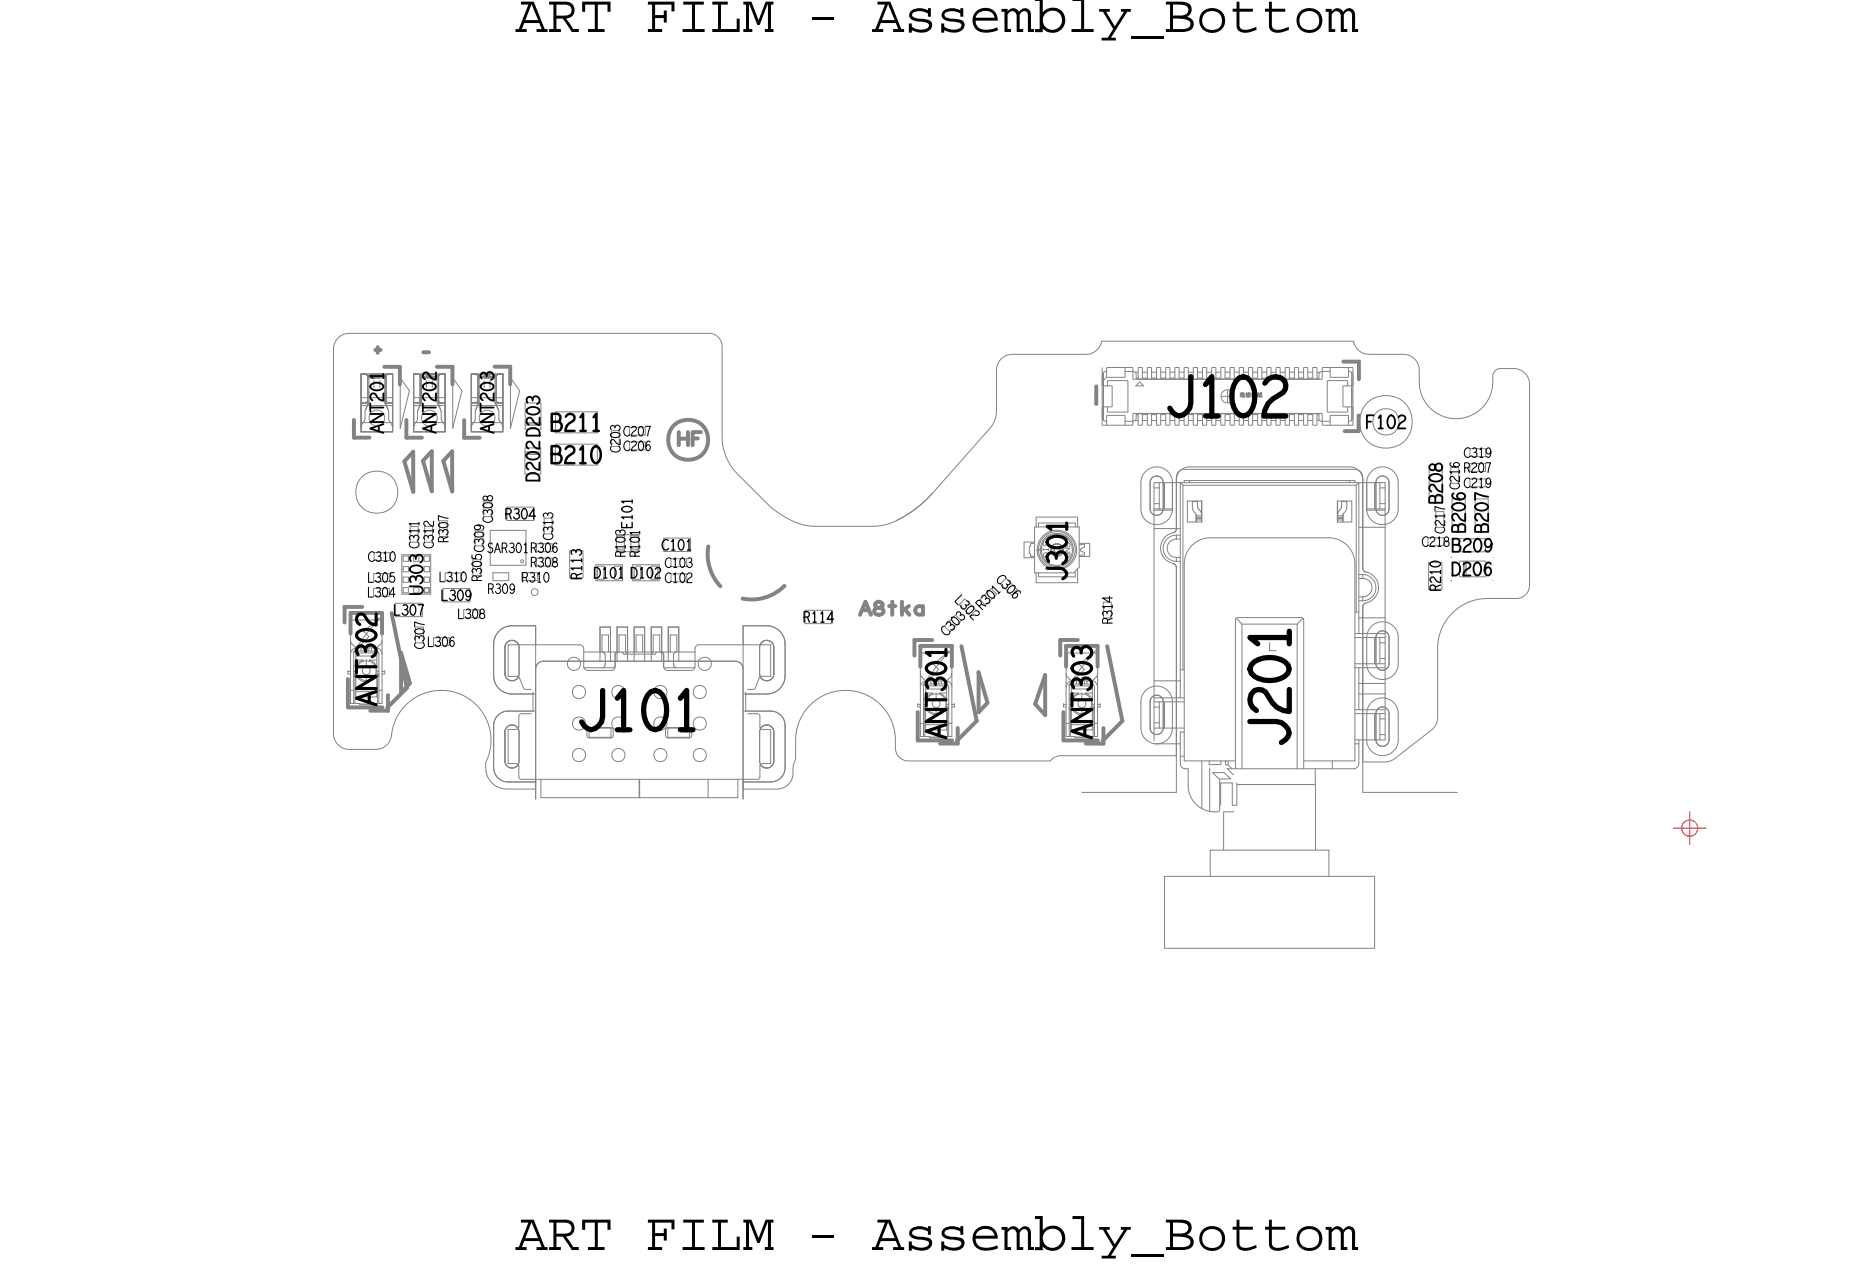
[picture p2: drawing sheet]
<svg xmlns="http://www.w3.org/2000/svg" width="71mm" height="49mm" viewBox="0 0 71 49" stroke-linecap="round" stroke-linejoin="round" font-family="sans-serif">
<!-- layer: Board Outline -->
<g fill="none" stroke="#838383" stroke-width=".04">
<path d="M12.9 12.9l.4-.2h13.9l.2 .2 .1 .3v3.7l.1 .5 .4 .5 1.4 1.4 .9 .6 .6 .1h2.5a3.3 3.3 0 0 0 2.1-1.2l2.3-2.6 .1-.5 .1-1.7 .1-.3 .3-.2h3l.4-.2 .1-.3h9.7l.1 .3 .3 .2h1.5l.3 .1 .2 .3 .1 .7a1.41 1.41 0 0 0 1.5 1.3 1.41 1.41 0 0 0 1.3-1.6l.2-.2h.7l.3 .1 .1 .3v7.8v.3l-.3 .2h-1.2a1.9 1.9 0 0 0-1.9 1.9v2.6l-.1 .4-1.7 1.3h-1.1v-5.9l.5-.3 .1-.4-.1-.4-.5-.3v-3.7l-.3-.1h-6.6l-.1 .1-.1 .2v2l-.5 .3-.1 .4 .1 .3 .5 .4v7.2h-4.4l-.4 .2h-5.4l-.3-.1-.2-.3a1.95 1.95 0 0 0-2.3-2.3 1.9 1.9 0 0 0-1.5 1.9v.7l-.1 .7-.2 .3-.3 .2h-1.4v-4.6l-.1-.3h-7.6l-.2 .3v4.6h-1.1a.8 .8 0 0 1-.8-.8v-.4a1.92 1.92 0 0 0-1.4-2.6 1.92 1.92 0 0 0-2.3 1.9l-.4 .3h-1.2l-.3-.1-.2-.4v-14.7zM35.5 18.8l-.6 .6-.8 .4M43.9 18.2l.2-.1 .2 .2v1.1l-.2 .2h-.2l-.1-.2v-1zM52.5 18.2l.2-.1 .2 .2v1.1l-.2 .2h-.2l-.1-.2zM19.3 24.5l.3-.1 .2 .2v1.1l-.3 .2h-.2l-.1-.2v-1.1zM19.3 27.7l.3-.1 .2 .2v1.2l-.3 .3-.2-.1-.1-.2v-1.1zM20.2 22.5l.2-.1 .1 .1v.1l-.1 .1-.2-.1zM29 24.5l.3-.1 .2 .2v1.1l-.3 .2h-.2l-.1-.2v-1.1zM29 27.7l.3-.1 .2 .2v1.2l-.3 .3-.2-.1-.1-.2v-1.1zM43.9 26.6l.2-.1 .2 .2v1.1l-.2 .2-.2-.1-.1-.1zM52.5 24.1l.2-.1 .2 .2v1.1l-.2 .2h-.2l-.1-.2zM52.5 27l.2-.1 .2 .2v1.1l-.2 .2h-.2l-.1-.2z"/>
<circle cx="14.3" cy="18.8" r=".81"/>
</g>
<g fill="none" stroke="#838383" stroke-width=".15">
<path d="M13.5 16.7h.6zM13.5 16v.7zM14.6 14h.6zM15.2 14v.6zM15.4 17.6l.3 1.1zM15.5 16.7h.6zM15.5 16v.7zM15.7 17.2l-.3 .4zM15.7 17.2v1.5zM16.1 17.6l.3 1.1zM16.4 17.2l-.3 .4zM16.4 17.2v1.5z"/>
<path d="M16.6 14h.6zM16.9 17.6l.3 1.1zM17.2 17.2l-.3 .4zM17.2 17.2v1.5zM17.2 14v.6zM17.7 16.7h.6zM17.7 16v.7zM18.8 14h.6zM19.4 14v.6zM41.7 14.7v.7zM51.2 13.8h.6zM51.2 16.4h.5z"/>
<path d="M51.7 15.8v.6zM51.8 13.8v.6zM13.1 23.1h.7zM13.1 23.1v.6zM14.1 27.1h.7zM14.8 26.5v.6zM15.3 24.9v1.5zM15.3 24.9l.3 1.1zM15.6 26l-.3 .4zM27 20.8v.8l.4 .7M29.9 22.3l-.8 .5h-.8M34.8 24.4h.7z"/>
<path d="M34.8 24.4v.6zM35.8 28.3h.7zM36.5 27.7v.6zM37.3 25.6v1.5zM37.3 25.6l.3 1.2zM37.6 26.8l-.3 .3zM39.4 26.8l.4 .4zM39.8 25.7v1.5zM39.8 25.7l-.4 1.1zM40.4 24.4h.6zM40.4 24.4v.6zM41.4 28.3h.6z"/>
<path d="M42 27.7v.6z"/>
<circle cx="26.2" cy="16.8" r=".77"/>
</g>
<!-- layer: Components -->
<g fill="none" stroke="#838383" stroke-width=".04">
<path d="M13.8 15.2h1.2zM13.8 16.5h1.2zM13.8 16.1h1.2zM13.8 14.3v.9zM13.8 15.4h.1zM13.8 15.3h.1zM13.8 15.4v.9zM13.8 16.3v.2zM13.8 14.3v2zM13.8 14.3v1zM13.8 15.5v.6zM13.8 14.3h1.2z"/>
<path d="M13.8 15.5h1.2zM13.8 14.3h.1zM13.8 16.3h.1M13.8 16.2h.1M13.8 16.2v.1zM13.9 16l-.1 .2zM13.9 15.7v.3zM13.9 15.3l.1-.1-.1 .2M13.9 16h.1M13.9 14.3l.1 .1M13.9 14.3h.2zM13.9 14.3h.2"/>
<path d="M13.9 15.4h.1zM13.9 15.6v.1M13.9 15.6h.1M14 15.3h.1M14 15.5l-.1 .1zM14 15.4h.1M14 15.4l-.1 .2zM14 15.1h.1M14 14.4v.9zM14 14.4v.8zM14 15.4v.1zM14 15.3v.1z"/>
<path d="M14.1 14.9l-.1 .1M14.1 15.3l-.1 .1M14.1 14.9h.1M14.1 15.3h.1M14.1 14.4h.2zM14.1 14.3h.1M14.1 14.4h.1M14.1 14.4v.9zM14.1 14.3h.1zM14.1 15.7l.3-.1 .2 .1 .1 .2-.1 .2-.2 .1-.3-.1v-.2zM14.6 14.3h.2zM14.7 14.4v.9z"/>
<path d="M14.7 15.4h.1zM14.7 14.4v.8zM14.7 14.3h.1l-.1 .1M14.8 15.6h.1M14.8 15.6v.1M14.8 15.3h-.1l.1 .1M14.8 15.7v.3zM14.8 14.3h.2zM14.8 15.4h.2zM14.8 15.3h.2zM14.8 16h.1M14.8 16l.1 .2z"/>
<path d="M14.9 16.2v.1M14.9 16.2h.1M14.9 16.2l.1 .1M15 16.2h.1M15 16.3h.1M15 14.3v.9zM15 14.3v1zM15 14.3v2zM15 16.3v.2zM15 15.4v.9zM15 15.5v.6zM15.2 14.4v1.9z"/>
<path d="M15.2 14.4l.4 .5zM15.6 14.9l-.4 1.4zM15.8 15.2h1.2zM15.8 16.5h1.2zM15.8 16.1h1.2zM15.8 14.3h1.2zM15.8 14.3v.9zM15.8 15.4h.1zM15.8 15.3h.1zM15.8 15.4v.9zM15.8 16.3v.2zM15.8 14.3v2z"/>
<path d="M15.8 14.3v1zM15.8 15.5h1.2zM15.8 15.5v.6zM15.8 14.3h.1zM15.8 16.3h.1M15.8 16.2h.1M15.8 16.2v.1M15.9 16l-.1 .2zM15.9 15.7v.3zM15.9 15.3l.1-.1-.1 .2M15.9 16h.1M15.9 14.3h.2z"/>
<path d="M15.9 15.4h.1zM15.9 15.6v.1M15.9 15.6h.1M16 15.3h.1M16 15.5l-.1 .1zM16 15.4h.1M16 15.4l-.1 .2zM16 15.1h.1M16 14.4v.9zM16 14.4v.8zM16 15.4v.1zM16 15.3v.1z"/>
<path d="M16.1 14.9l-.1 .1M16.1 15.3l-.1 .1M16.1 14.9h.1M16.1 14.4h.2zM16.1 15.3h.1M16.1 14.3h.1M16.1 14.4h.1M16.1 14.4v.9zM16.1 14.3h.1zM16.1 15.7l.3-.1 .2 .1 .1 .2-.1 .2-.2 .1-.3-.1v-.2zM16.1 14.3h-.2l.1 .1M16.6 14.3h.2z"/>
<path d="M16.7 14.4v.9zM16.7 15.4h.1zM16.7 14.4v.8zM16.7 14.3h.1l-.1 .1M16.8 15.6h.1M16.8 15.6v.1M16.8 15.3h-.1l.1 .1M16.8 15.7v.3zM16.8 14.3h.2zM16.8 15.4h.2zM16.8 15.3h.2zM16.8 16h.1"/>
<path d="M16.8 16l.1 .2zM16.9 16.2v.1M16.9 16.2h.1M16.9 16.2l.1 .1M17 16.2h.1M17 16.3h.1M17 14.3v.9zM17 14.3v1zM17 14.3v2zM17 16.3v.2zM17 15.4v.9zM17 15.5v.6z"/>
<path d="M17.2 14.4v1.9zM17.2 14.4l.4 .5zM17.6 14.9l-.4 1.4zM17.9 15.2h1.2zM17.9 16.5h1.2zM17.9 16.1h1.2zM17.9 14.3h1.3zM17.9 14.3v.9zM17.9 15.4h.2zM17.9 15.3h.2zM17.9 15.4v.9zM17.9 16.3v.2z"/>
<path d="M17.9 14.3v2zM17.9 14.3v1zM17.9 15.5h1.3zM17.9 15.5v.6zM18 14.3h.1zM18 16.3h.1M18 16.3h-.1M18 16.2h.1M18 16.2v.1zM18.1 16l-.1 .2zM18.1 15.7v.3zM18.1 15.3l.1-.1-.1 .2"/>
<path d="M18.1 16h.1M18.1 14.3l.1 .1M18.1 14.3h.2zM18.1 14.3h.2M18.1 15.4h.1zM18.1 15.6v.1M18.1 15.6h.1M18.2 15.3h.1M18.2 15.5l-.1 .1zM18.2 15.4h.1M18.2 15.4l-.1 .2zM18.2 15.1h.1"/>
<path d="M18.2 14.4v.9zM18.2 14.4v.8zM18.2 15.4v.1zM18.2 15.3v.1zM18.2 14.9v.1M18.2 15.3v.1M18.2 14.9h.1M18.2 14.4h.3zM18.2 14.3h.1M18.2 14.4h.1M18.3 14.3h.1zM18.3 14.4h.2z"/>
<path d="M18.3 15.7l.2-.1 .3 .1v.2v.2l-.3 .1-.2-.1v-.2zM18.8 14.3h.2zM18.8 14.4v.9zM18.9 15.4h.1zM18.9 14.4v.9zM18.9 14.4v.8zM18.9 14.3h.1l-.1 .1M19 15.6h.1M19 15.6v.1M19 15.3h-.1l.1 .1M19 15.7v.3zM19 14.3h.1z"/>
<path d="M19 15.4h.1zM19 15.3h.1zM19 16h.1M19 16l.1 .2zM19.1 16.2v.1M19.1 16.2h.1M19.1 16.3h.1M19.1 14.3v.9zM19.1 14.3v1zM19.1 14.3v2zM19.1 16.3v.2zM19.1 15.4v.9z"/>
<path d="M19.1 15.5v.6zM19.3 19.3v.5zM19.3 19.3h1zM19.3 19.8h1zM19.4 14.4v1.9zM19.4 14.4l.4 .5zM19.8 14.9l-.4 1.4zM20 17.2h.6zM20 17.3h.6zM20 18.1h.6zM20 17.1h.6zM20 17.1v1z"/>
<path d="M20 16.4h.6zM20 15.3v1.1zM20 15.3h.6zM20 16.2h.6zM20 16.1h.6zM20.3 19.3v.5zM20.6 17.1v1zM20.6 15.3v1.1zM21.1 17.7h1.6zM21.1 16.9v.8zM21.1 16.9h1.6zM21.2 16.5h1.6z"/>
<path d="M21.2 15.7v.8zM21.2 15.7h1.6zM22.7 16.9v.8zM22.8 15.7v.8zM39.5 19.7h1.5zM39.5 19.7v.4zM39.5 19.9h1.5zM39.5 19.9v.2zM40.9 19.9v.2zM41 19.7v.4zM42 14.3v.4zM42 14.5l.1-.1z"/>
<path d="M42 14.7h.4zM42 15.5h.4zM42 14v2.2zM42 15.5v.4zM42 16.2h.1zM42 15.9l.1 .2M42 14.8v.6zM42 15.4h.1M42 14.8h.1M42 14.2v1.8zM42.1 16.1h.1M42.1 14.2h.1"/>
<path d="M42.1 14.2l-.1 .1M42.1 14v.4zM42.1 14h.7zM42.1 15.8v.4zM42.1 15.8h.7zM42.1 14.4h.7zM42.1 16.2h.7zM42.2 15.7h.8zM42.2 14.5v.2zM42.2 14.5h.8zM42.2 15.5v.2zM42.4 14.7v.8z"/>
<path d="M42.8 14v.4zM42.8 14h.3zM42.8 15.8v.4zM42.8 16.2h.3zM42.8 16.1h.4zM42.8 14.2h.4zM43 14.5v1.2zM43.1 14v.5zM43.1 15.7v.5zM43.1 14.5h7.3zM43.1 15.8h7.3zM43.2 14.1l.1 .1z"/>
<path d="M43.2 14.2h.1zM43.2 16h.1zM43.3 14.7h.3zM43.3 14.4h.1M43.3 16l-.1 .1zM43.3 14.2v.2zM43.3 15.8v.2zM43.3 15.8h.1M43.3 14.4h.2zM43.3 16.2h.2zM43.3 14v.4zM43.3 14h.2z"/>
<path d="M43.3 15.8v.4zM43.3 15.8h.2zM43.4 14.6l.2 .1zM43.4 14.6l-.1 .1zM43.4 18.4l.2-.4 .4-.2 .5 .2 .1 .4M43.4 18.4v1zM43.4 19.4l.2 .4 .4 .2 .5-.2 .2-.4M43.5 14.4h.2zM43.5 14.2h.2zM43.5 14v.4zM43.5 15.8v.4zM43.5 16h.2z"/>
<path d="M43.5 15.8h.2zM43.6 14.7h.1M43.7 14.4h.2zM43.7 16.2h.2zM43.7 14v.4zM43.7 14h.2zM43.7 15.8v.4zM43.7 15.8h.2zM43.8 18.4v1zM43.8 19.4l.1 .2h.1h.2l.1-.2M43.8 18.4l.1-.2 .1-.1 .2 .1 .1 .2M43.9 14.4h.1z"/>
<path d="M43.9 14.2h.1zM43.9 14v.4zM43.9 15.8v.4zM43.9 16h.1zM43.9 15.8h.1zM43.9 18.6h.2zM43.9 19.4h.7zM43.9 19.2h.2zM43.9 18.4v8.2zM43.9 18.4h8.9zM44 19.4h.6zM44 14v.4z"/>
<path d="M44 14h.2zM44.1 18.4v1zM44.2 14.2h.2zM44.2 14v.4zM44.3 18.4v1zM44.4 14v.4zM44.4 14h.2zM44.6 14.2h.1zM44.6 14v.4zM44.6 18.4v1zM44.7 14v.4zM44.7 14h.2z"/>
<path d="M44.8 18.3v1.9zM44.9 14.2h.2zM44.9 14v.4zM44.9 18.4l.1 .1zM44.9 18.4v8.2zM45 18.5v7zM45 18.5h6.7zM45.1 14v.4zM45.1 14h.2zM45.1 18.3v.1zM45.1 18.3h6.5zM45.2 19.1v.8z"/>
<path d="M45.2 19.9h.6zM45.2 19.1h.6zM45.3 14v.4zM45.3 14.2h.1zM45.3 18.3v.1zM45.3 17.8l-.3 .1-.2 .4M45.3 17.8h6.1zM45.4 19.1v.2zM45.4 19.1h.2zM45.4 19.3l.1 .2M45.4 14v.4zM45.4 14h.2z"/>
<path d="M45.5 19.6h.1M45.5 19.1h.1M45.5 19.6v.3zM45.6 19.8h.2zM45.6 19.7h.2zM45.6 19.1h.1M45.6 19.6h.2zM45.6 19.6v.3zM45.6 14.2h.2zM45.6 14v.4zM45.6 19.1v.2zM45.6 19.3v.1"/>
<path d="M45.6 19.4h.1M45.7 19.4l.1 .2M45.8 19.4h.1M45.8 19.1v.8zM45.8 19.5h.1M45.8 14v.4zM45.8 14h.2zM46 14.2h.1zM46 14v.4zM46.1 14v.4zM46.1 14h.2zM46.3 14.2h.2z"/>
<path d="M46.3 14v.4zM46.5 14v.4zM46.5 14h.2zM46.7 14.2h.1zM46.7 14v.4zM46.8 14h.2zM46.8 14v.4zM47 14.2h.2zM47 14v.4zM47.2 14h.2zM47.2 14v.4zM47.4 14.2h.1z"/>
<path d="M47.4 14v.4zM47.5 14h.2zM47.5 14v.4zM47.7 14.2h.2zM47.7 14v.4zM47.9 14v.4zM47.9 14h.2zM48.1 14v.4zM48.1 14.2h.1zM48.2 14h.2zM48.2 14v.4zM48.4 14.2h.2z"/>
<path d="M48.4 14v.4zM48.6 14h.2zM48.6 14v.4zM48.8 14.2h.1zM48.8 14v.4zM48.9 14h.2zM48.9 14v.4zM49.1 14.2h.2zM49.1 14v.4zM49.3 14h.2zM49.3 14v.4zM49.5 14.4h.1z"/>
<path d="M49.5 14.2h.1zM49.5 14v.4zM49.5 16h.1zM49.5 15.8h.1zM49.6 14.4h.2zM49.6 16.2h.2zM49.6 14h.2zM49.6 14v.4zM49.6 15.8h.2zM49.6 15.8v.4zM49.8 14.4h.2zM49.8 14.2h.2z"/>
<path d="M49.8 14v.4zM49.8 16h.2zM49.8 15.8h.2zM49.8 15.8v.4zM50 14.4h.2zM50 16.2h.2zM50 14h.2zM50 14v.4zM50 15.8h.2zM50 15.8v.4zM50.2 14.4h.1M50.2 14.2h.1z"/>
<path d="M50.2 14v.4zM50.2 15.8h.1M50.2 15.8v.4zM50.2 16h.1zM50.2 14.2v.2zM50.2 15.8v.2zM50.2 16l.1 .1zM50.3 14.2h-.1zM50.3 16.1h.4zM50.3 14.2h.4zM50.4 14v.5zM50.4 15.7v.5z"/>
<path d="M50.4 14h.3zM50.4 16.2h.3zM50.5 15.7h.8zM50.5 14.5h.8zM50.5 14.5v1.2zM50.7 14h.7zM50.7 14v.4zM50.7 15.8h.7zM50.7 15.8v.4zM50.7 14.4h.7zM50.7 16.2h.7zM50.9 19.1v.8z"/>
<path d="M50.9 19.9h.6zM50.9 19.1h.6zM50.9 19.5h.1M50.9 19.4h.1M50.9 19.8h.2zM50.9 19.7h.2zM50.9 19.6h.2zM51 19.4h.1M51 19.4l-.1 .2M51.1 19.1h.2zM51.1 19.3v.1M51.1 19.1v.2z"/>
<path d="M51.1 19.1h.1M51.1 19.6v.3zM51.1 14.7h.4zM51.1 15.5h.4zM51.1 14.7v.8zM51.2 19.6h-.1M51.2 19.5h.1M51.3 19.1v.2zM51.3 19.3l-.1 .2M51.3 14.5v.2zM51.3 15.5v.2zM51.4 16.2h.1z"/>
<path d="M51.4 14.2h.1M51.4 14h.1zM51.4 14v.4zM51.4 16.1h.1M51.4 15.8v.4zM51.4 14.2l.1 .1M51.4 18.3v.1zM51.4 17.8l.4 .1 .1 .4M51.5 14.2v1.8zM51.5 14.8h.1M51.5 19.1v.8zM51.5 14.8v.6z"/>
<path d="M51.5 15.4h.1M51.5 15.9l-.1 .2M51.5 14.3v.4zM51.5 14v2.2zM51.5 15.5v.4zM51.6 18.3v.1zM51.6 18.5l.1-.1zM51.6 18.5v4.8zM51.7 18.4v5.7zM51.9 18.3v3.4zM52 18.4l.2-.4 .4-.2 .5 .2 .1 .4M52 18.4v1z"/>
<path d="M52 19.4l.2 .4 .4 .2 .5-.2 .2-.4M52.1 19.4h.6zM52.3 18.4v1zM52.4 18.4v1zM52.4 19.4l.1 .2h.1h.2l.1-.2M52.4 18.4l.1-.2 .1-.1 .2 .1 .1 .2M52.5 18.6h.2zM52.5 18.4v1zM52.5 19.2h.3zM52.7 18.4v5.1zM52.9 18.4v1zM53.2 18.4v1z"/>
<path d="M54.4 18.9h.5zM54.4 17.9v1zM54.4 17.9h.5zM54.9 17.9v1zM55.3 19h.5zM55.3 19v1zM55.8 19v1zM56.2 19h.5zM56.2 19v1zM56.7 19v1zM13.2 25.6h.2zM13.2 25.7h.2z"/>
<path d="M13.2 25.5v.2zM13.4 23.4h1.1zM13.4 23.4v3.4zM13.4 26.3h.1zM13.4 23.6h1.1zM13.4 26.8h.3zM13.4 24.4v.1M13.4 24.5l.1 .1zM13.5 25.8h.1M13.5 25.6h.1M13.5 25.7h.1M13.5 24.9v1.9z"/>
<path d="M13.5 24.6v.1M13.5 25.7v1.1zM13.5 25.1h.3zM13.5 24.9h.8zM13.5 25h.9zM13.5 24.8v1.8zM13.5 26.4h.9zM13.5 26.6h.9zM13.6 25.4h-.1M13.6 24.7h-.2v.2M13.6 24.8l-.1 .1M13.7 25.3l.2-.1 .3 .1 .1 .3-.1 .2-.3 .1-.2-.1-.1-.2z"/>
<path d="M13.8 25.1l-.2 .3M13.9 24.2l-.5 .7zM14 24.3l-.6 .6zM14.3 25.7l-.1 .2-.2 .1-.3-.1-.1-.2M14.3 24.8v1.8zM14.4 24.9v1.9zM14.5 25.6h.1zM14.5 25.7h.1zM14.5 23.4v3.4zM14.6 25.5v.2zM15.1 23h1zM15.1 23v.5z"/>
<path d="M15.1 23.5h1zM15.3 21.1h1.1zM15.3 21.1v1.5zM15.3 22.6h1.1zM15.4 21.4h.2zM15.4 21.8h.2zM15.4 22.2h.2zM15.4 22.6h.2zM15.4 21.2h.2zM15.4 21.2v.2zM15.4 21.6h.2zM15.4 21.6v.2z"/>
<path d="M15.4 22h.2zM15.4 22v.2zM15.4 22.4h.2zM15.4 22.4v.2zM15.6 21.2v.2zM15.6 21.6v.2zM15.6 22v.2zM15.6 22.4v.2zM16.1 23v.5zM16.2 21.4h.2zM16.2 21.8h.2zM16.2 22.2h.2z"/>
<path d="M16.2 22.6h.2zM16.2 21.2h.2zM16.2 21.6h.2zM16.2 22h.2zM16.2 22.4h.2zM16.2 22.5l.1-.1v.1v.1zM16.4 21.2v.2zM16.4 21.6v.2zM16.4 22v.2zM16.4 22.4v.2zM16.4 21.1v1.5zM16.9 22.4v.5z"/>
<path d="M16.9 22.4h1zM16.9 22.9h1zM17.9 22.4v.5zM18.7 20.2v1.3zM18.7 21.5h1.3zM18.7 20.2h1.3zM18.8 22.1h.6zM18.8 21.8v.3zM18.8 21.8h.6zM18.8 24.5v1.2zM18.8 27.6v1.6zM18.8 29.2l.1 .4 .4 .2"/>
<path d="M18.8 25.7l.2 .5 .5 .2M19.2 24.7v1zM19.2 27.9v1.1zM19.3 27.1h1.1zM19.3 27.1h1zM19.3 24.6v1.2zM19.3 27.8v1.3zM19.3 25.8h.4zM19.3 29.8h1.1zM19.3 29.1h.4zM19.3 24.6h2.8zM19.3 27.1l-.3 .1-.2 .4"/>
<path d="M19.3 27.8h.4zM19.4 21.8v.3zM19.5 26.4h.8zM19.5 26.4h.9zM19.5 23.8l-.5 .2-.2 .5M19.5 23.8h.9zM19.7 29.1l.1 .1M19.7 25.8h.1M19.7 27.8l-.3-.2-.2 .3 .1-.2 .2-.1 .2 .1 .1 .2M19.8 24.6l-.2-.2h-.2l-.2 .3 .1-.2 .2-.1 .2 .1 .1 .2M19.8 27.7l-.1 .1M19.8 27.3v.4z"/>
<path d="M19.8 29.2v.4zM19.8 29.6l.1 .1M19.8 24.7v1zM19.8 27.9v1.1zM19.8 25.7l-.1 .2h-.2h-.2l-.1-.2 .2 .2 .3-.1M19.8 29l-.1 .2-.2 .1-.2-.1-.1-.2 .2 .3 .3-.2M19.8 25.8l.1 .4zM19.9 27.2h.3zM19.9 29.7h8.9zM19.9 27.2l-.1 .1M19.9 21.3v.1zM19.9 26.2l.1 .1"/>
<path d="M20 26.3h.2zM20 20.2v1.3zM20.3 26.4v.7zM20.4 23.8v.8zM20.4 29.7v.7zM20.4 23.8v6.6zM20.6 30.4h6.4zM20.6 29.7v.7zM20.7 25.2h7.3zM20.7 25.2l-.2 .1-.1 .2M21.7 25.1l.2-.1 .1 .1 .1 .2-.1 .2h-.1h-.2l-.1-.2zM21.7 21h.5z"/>
<path d="M21.7 21v1zM21.7 22h.5zM21.9 26.2l.1-.1 .2 .1 .1 .2-.1 .1-.2 .1-.1-.1-.1-.1zM21.9 28.6l.1-.1 .2 .1 .1 .2-.1 .1-.2 .1-.1-.1-.1-.1zM22.1 24.6l.1 .1M22.2 21v1zM22.2 24.7v.7zM22.2 25.4l.2 .1M22.2 24.8h.7zM22.2 25.4h.1M22.2 25.4h.7zM22.4 25.5h.9z"/>
<path d="M22.7 22.1h1zM22.7 21.5h1zM22.7 21.5v.6zM22.8 21.6h.2zM22.8 21.6v.5zM22.8 23.9h.4zM22.8 23.9v.9zM22.8 23.9v1.3zM22.9 25.4h.5zM22.9 24.2v.6zM22.9 24.2h.3zM23 25.4h.1"/>
<path d="M22.9 24.8h.1M22.9 24.8h.6zM23 24.8h.1M23 21.6v.5zM23 24.9h.1M23 25.3h.1M23.1 25v.3zM23.1 25.3h.1M23.2 24.2v.6zM23.2 23.9v.9zM23.2 23.9v1.3zM23.4 26.2l.1-.1 .2 .1 .1 .2-.1 .1-.2 .1-.1-.1-.1-.1z"/>
<path d="M23.4 28.6l.1-.1 .2 .1 .1 .2-.1 .1-.2 .1-.1-.1-.1-.1zM23.4 21.6h.3zM23.4 21.6v.5zM23.4 24.9h.1M23.4 24.9v.5zM23.4 24.8v.1zM23.4 25.4l-.1 .1M23.4 25v.4zM23.5 20.4v.6zM23.5 20.4h.8zM23.5 21h.8zM23.5 23.9h.4z"/>
<path d="M23.5 23.9v.9zM23.5 23.9v1.3zM23.5 24.9h.1M23.5 24.8h1.7zM23.6 24.2v.6zM23.6 24.2h.2zM23.6 24.8l-.2 .2M23.7 21.6v.4zM23.7 24.8v.1M23.7 21.5v.6zM23.7 24.9h.1M23.8 24.2v.6z"/>
<path d="M23.8 24.9h1.1zM23.8 24.8h.1M23.8 24.9h-.1M23.9 23.9v.9zM23.9 23.9v1.3zM24.1 21.5v.6zM24.1 21.5h1zM24.1 22.1h1zM24.1 23.9h.4zM24.1 23.9v.9zM24.1 23.9v1.3zM24.2 21.7l.1-.1z"/>
<path d="M24.2 24.2v.6zM24.2 24.2h.3zM24.3 21.6h.1zM24.3 20.4v.6zM24.3 29.7v.7zM24.4 30.2h.1M24.4 29.7v.7zM24.4 21.6v.5zM24.5 24.2v.6zM24.5 23.9v.9zM24.5 23.9v1.3zM24.8 23.9h.4z"/>
<path d="M24.8 23.9v.9zM24.8 23.9v1.3zM24.8 21.6v.5zM24.8 21.6h.3zM24.8 24.9h.1M24.8 24.9h.2M24.9 24.2v.6zM24.9 24.2h.2zM25 26.2l.1-.1 .2 .1 .1 .2-.1 .1-.2 .1-.1-.1-.1-.1zM25 28.6l.1-.1 .2 .1 .1 .2-.1 .1-.2 .1-.1-.1-.1-.1zM25 24.9h.1M25 24.8v.1"/>
<path d="M25.1 21.6v.5zM25.1 21.5v.6zM25.1 24.8l.2 .2M25.1 24.2v.6zM25.2 24.8h.6zM25.2 24.8h.1M25.2 23.9v.9zM25.2 23.9v1.3zM25.3 24.9h.1M25.3 24.9v.5zM25.3 25.4l.1 .1M25.3 24.8v.6z"/>
<path d="M25.3 20.5v.5zM25.3 20.5h1zM25.3 21h1zM25.3 25.4h.5zM25.4 25.5h.9zM25.4 23.9h.4zM25.4 23.9v.9zM25.4 23.9v1.3zM25.5 24.2v.6zM25.5 24.2h.3zM25.6 25v.3zM25.7 25.3h.1"/>
<path d="M25.7 25.4h.1M25.6 25h.1M25.7 24.9h.1M25.8 25.4h.1M25.7 24.8h.1M25.8 25.4h.7zM25.8 24.8h.7zM25.8 24.2v.6zM25.8 23.9v.9zM25.8 23.9v1.3zM26.3 20.5v.5zM26.5 26.2l.1-.1 .2 .1 .1 .2-.1 .1-.2 .1-.1-.1-.1-.1z"/>
<path d="M26.5 28.6l.1-.1 .2 .1 .1 .2-.1 .1-.2 .1-.1-.1-.1-.1zM26.5 25.4l-.2 .1M26.5 24.7v.7zM26.6 24.6h2.8zM26.6 24.6l-.1 .1M26.7 25.1l.1-.1 .2 .1 .1 .2-.1 .2h-.2h-.1l-.1-.2zM27 29.7v.7zM27 30.4h1.1zM28 25.2l.2 .1 .1 .2M28.1 29.7v.7zM28.3 23.8h.9zM28.3 23.8v.8z"/>
<path d="M28.3 26.4h.9zM28.3 29.7v.7zM28.3 23.8v6.6zM28.3 29.8h1zM28.3 27.1h1zM28.4 27.1h.9zM28.4 26.4v.7zM28.4 26.4h.8zM28.5 26.3h.2zM28.5 27.2h.3zM28.8 26.2l-.1 .1M28.8 27.2l.1 .1"/>
<path d="M28.9 25.8l-.1 .4zM28.9 24.7v1zM28.9 27.9v1.1zM28.9 25.7l.1 .1 .2 .1h.2l.1-.2-.2 .2-.3-.1M28.9 29l.1 .2 .2 .1 .2-.1 .1-.2-.2 .2-.3-.1M28.9 29.6l-.1 .1M28.9 27.3v.4zM28.9 29.2v.4zM28.9 27.7l.1 .1M28.9 24.6l.3-.2 .2 .1 .1 .2-.1-.2-.2-.1-.2 .1-.1 .2M29 27.8l.3-.2 .2 .3-.1-.2-.2-.1-.2 .1-.1 .2M29 25.8h.3z"/>
<path d="M29 25.8h-.1M29 29.1h.3zM29 29.1l-.1 .1M29 27.8h.3zM29.2 23.8l.5 .3 .2 .4M29.3 24.6v1.2zM29.3 27.8v1.3zM29.3 27.1l.4 .2 .2 .3M29.5 24.7v1zM29.5 27.9v1.1zM29.9 25.7l-.2 .5-.5 .2M29.9 29.2l-.2 .4-.4 .2"/>
<path d="M29.9 24.5v1.2zM29.9 27.6v1.6zM30.7 23.3h1zM30.7 23.3v.5zM30.7 23.8h1zM31.7 23.3v.5zM35 26.8h.1zM35 26.9h.1zM35 26.8v.1zM35.1 24.6h1.2zM35.1 24.6v3.5zM35.1 27.6h.1z"/>
<path d="M35.1 24.9h1.2zM35.1 28.1h.3zM35.1 25.7v.1M35.1 25.8l.1 .1zM35.2 27h.1M35.2 26.2v1.9zM35.2 26.8h.1zM35.2 26.9h.1zM35.2 25.9h.1M35.2 26.9v1.2zM35.2 26.9h.1M35.3 26.4h.2z"/>
<path d="M35.3 26.1h.8zM35.3 26.3h.8zM35.3 26.1v1.7zM35.3 27.6h.8zM35.3 27.8h.8zM35.3 26.6h-.1M35.3 25.9l-.2 .1v.2M35.3 26.1l-.1 .1M35.4 26.6l.3-.2 .2 .2 .1 .2-.1 .3-.2 .1-.3-.1-.1-.3zM35.5 26.4l-.2 .3M35.7 25.4l-.5 .7zM35.8 25.5l-.6 .6z"/>
<path d="M36.1 27l-.2 .2h-.2h-.3l-.1-.2M36.1 26.1v1.7zM36.1 26.2v1.9zM36.3 26.8h.1zM36.3 26.9h.1zM36.3 24.6v3.5zM36.4 26.8v.1zM39 20.7h.4zM39 20.7v.6zM39 21.3h.4zM39.2 21.1h.1M39.2 20.8v.3z"/>
<path d="M39.2 20.7h.2zM39.2 21.2h.2zM39.2 20.7v.1zM39.2 21.1v.1zM39.3 20.8h-.1M39.4 20.1h1.7zM39.4 21.8h1.5zM39.4 20.1v1.7zM39.5 22.2h1.5zM39.5 21.8v.4zM39.5 20.9h.1zM39.5 20.9l.1-.4 .4-.3 .5 .1 .4 .3 .1 .5-.3 .4-.4 .2-.5-.1a.75 .75 0 0 1-.3-.6"/>
<path d="M39.5 21h.1zM39.5 22h1.4zM39.5 21.8v.2zM39.5 20.9l.3-.5 .4-.1 .5 .1 .2 .5-.2 .5-.5 .3-.5-.3-.2-.4M40.5 21h.1M40.5 26.8h.1zM40.5 26.9h.1zM40.5 26.8v.1zM40.6 24.6v3.5zM40.6 27.6h.1zM40.6 24.6h1.2zM40.6 24.9h1.2z"/>
<path d="M40.6 28.1h.4zM40.6 25.7l.1 .1M40.7 25.8v.1zM40.7 27h.1M40.7 26.2v1.9zM40.7 26.8h.1zM40.7 26.9h.1zM40.7 25.9h.1M40.8 27h.1M40.8 27h-.1M40.8 26.9v1.2zM40.8 26.9h.1"/>
<path d="M40.8 26.1h.8zM40.8 26.4h.3zM40.8 26.1v1.7zM40.8 26.3h.8zM40.8 27.6h.8zM40.8 27.8h.8zM40.8 26.6h-.1M40.8 25.9l-.1 .1-.1 .2M40.8 26.1l-.1 .1M40.9 26.6l.3-.2 .3 .2 .1 .2-.1 .3-.3 .1-.3-.1-.1-.3zM40.9 21.8v.2zM41 21.7v.5z"/>
<path d="M41.1 26.4l-.3 .3M41.1 20.7h.4zM41.1 21.2h.2zM41.1 20.8h.2zM41.1 21.6l-.2 .2zM41.1 20.1v1.5zM41.1 21.2h.4zM41.1 20.9h.1M41.2 21h.1M41.2 20.9h.1zM41.2 21l.1 .1zM41.2 20.9h.1"/>
<path d="M41.2 30.2h3.6zM41.2 25.4l-.5 .7zM41.3 20.8h.1M41.3 21.1h.1M41.3 25.5l-.6 .6zM41.5 20.7v.5zM41.6 27l-.2 .2h-.2h-.2l-.2-.2M41.6 26.1v1.7zM41.7 26.2v1.9zM41.8 26.8h.1zM41.8 26.9h.1zM41.8 24.6v3.5z"/>
<path d="M41.9 26.8v.1zM43.4 26.7l.2-.4 .4-.2 .5 .2 .1 .4M43.4 26.7v1zM43.4 27.7l.2 .4 .4 .2 .5-.1 .2-.5M43.8 26.7v1zM43.8 27.7l.1 .2 .1 .1 .2-.1 .1-.2M43.8 26.7l.1-.1 .1-.1 .2 .1 .1 .1M43.9 20.1h1zM43.9 25.9h1zM43.9 27.7h1.2zM43.9 26.7h1.2zM43.9 26.6h1.2z"/>
<path d="M43.9 26.9h.2zM43.9 27.5h.2zM43.9 26.6v1.6zM44 28.3h.9zM44.1 26.7v1zM44.3 26.7v1zM44.3 33.4v2.7zM44.3 36.1h8zM44.4 33.4h7.9zM44.6 26.7v1zM44.7 21.5l.1 .1M44.8 20.2l-.1 .1"/>
<path d="M44.8 20.4v.1zM44.8 21.2v.2zM44.8 21.6v8.6zM44.8 20.4l-.3 .1-.2 .4 .1 .3 .4 .2M44.8 20.5l-.2 .1-.1 .3v.2l.3 .1M44.8 21.4h.1zM44.8 21.2h.1zM44.8 20.5h.1zM44.8 20.4h.1zM44.9 25.5h.2zM44.9 27.9v1.2zM44.9 29.1l.2 .2"/>
<path d="M45 27.9h.1zM45 28.8h.1zM45.1 29h1.9zM45.1 21.5v7.5zM45.2 29.3h.1M45.2 29.3v.6zM45.2 29.9a1 1 0 0 0 1.1 1M45.8 29v1.8zM46.1 29.1h.4zM46.1 29v.1zM46.1 29.3v1.6zM46.1 32.4h4.5z"/>
<path d="M46.1 32.4v1zM46.1 20.5h4.5zM46.1 20.5a1 1 0 0 0-1 1M46.2 29.4h.4zM46.2 29.4l.2 .3zM46.3 30.9h.1M46.4 29.7h.5zM46.4 30.8l-.1 .1M46.4 29.7v1.1zM46.5 29.8v.9zM46.5 29.8h.4zM46.5 29v.1z"/>
<path d="M46.6 30.9v1.5zM46.6 30.9h.4zM46.6 29.4l.3 .3zM46.7 29.1h.1zM46.7 29v.1zM46.7 29.3l.3 .2zM46.7 29.3h4.8zM46.8 29v.1zM46.8 29.1l.1 .2zM46.9 30.7h.2zM46.9 29.8v.9zM47 23.6v5.7z"/>
<path d="M47.1 23.6l.2 .2zM47.1 29.9h3zM47.1 29.8v.9zM47.1 23.5h2.4zM47.1 23.5v.1M47.3 23.8h2.1zM47.3 23.8v5.5zM49.4 23.8v5.5zM49.6 23.5v.1M49.6 29h2zM49.6 23.6v5.7zM50.1 29.3v.6z"/>
<path d="M50.1 29.9v2.5zM50.6 20.5a1 1 0 0 1 1 1M50.6 32.4v1zM50.7 29v.3zM51.6 25.4h1.1zM51.6 24.3h1.1zM51.6 24.1h1.1zM51.6 27.2h1.1zM51.6 27h1.1zM51.6 23.3h.1zM51.6 21.5v7.5zM51.6 25.3h1.2z"/>
<path d="M51.6 28.2h1.2zM51.6 28.3h.1zM51.7 20.1h1zM51.7 23.5h1zM51.7 26.4h1zM51.7 25.4v1.6zM51.7 28.2v.9zM51.7 26h1.1zM51.7 29.1l-.2 .2M51.8 22.9h.1zM51.8 22.7h.1zM51.8 22h.1z"/>
<path d="M51.8 21.9h.1zM51.9 22.7v.2zM51.9 21.9v.1zM51.9 23.1v7.1zM51.9 30.2h3.6zM51.9 21.9l.4 .1 .1 .4-.2 .4-.3 .1M51.9 22l.3 .1v.3l-.1 .2-.2 .1M51.9 21.7l.1 .1M52 23l-.1 .1M52 24.3l.2-.4 .4-.2 .5 .2 .1 .4M52 27.2l.2-.4 .4-.2 .5 .2 .1 .4M52 24.3v1z"/>
<path d="M52 27.2v1zM52 25.3l.2 .4 .4 .2 .5-.2 .2-.4M52 28.2l.2 .4 .4 .2 .5-.2 .2-.4M52.3 24.3v1zM52.3 27.2v1zM52.3 33.4v2.7zM52.4 24.3v1zM52.4 27.2v1zM52.4 25.3l.1 .2h.1h.2l.1-.2M52.4 28.2l.1 .2h.1h.2l.1-.2M52.4 24.3l.1-.2 .1-.1 .2 .1 .1 .2M52.4 27.2l.1-.2 .1-.1 .2 .1 .1 .2"/>
<path d="M52.5 24.5h.2zM52.5 27.4h.2zM52.5 24.3v1zM52.5 25.1h.3zM52.5 27.2v1zM52.5 28h.3zM52.7 23.5v.6zM52.7 27v1.2zM52.7 26.4v.6zM52.7 24.1v2.3zM52.9 24.3v1zM52.9 27.2v1z"/>
<path d="M53.2 24.3v1zM53.2 27.2v1zM54.4 21.4v1zM54.4 21.4h.5zM54.4 22.4h.5zM54.9 21.4v1zM55.3 22.1h.1M55.3 21.2h.1M55.3 21.3h.1M55.3 20h.5zM55.6 20.5v.5zM55.6 20.5h1z"/>
<path d="M55.6 21h1zM55.6 21.4h1zM55.6 21.4v.6zM55.6 22h1zM55.7 21.4v.6zM55.8 21.4v.6zM56.2 20h.5zM56.6 20.5v.5zM56.6 21.4v.6zM56.9 22.1h.1M56.9 21.2h.1"/>
<circle cx="52.8" cy="16.1" r="1.01"/>
<circle cx="52.8" cy="16.1" r=".5"/>
<circle cx="40.2" cy="21" r=".59"/>
<circle cx="40.2" cy="21" r=".63"/>
</g>
<g fill="none" stroke="#838383" stroke-width=".15">
<path d="M13.2 25.9v1zM13.2 27h1.4zM13.4 23.4v.7zM13.4 23.4h1.1zM14.7 27l.8-.8zM14.9 23.4l.6 2.8zM35 27.1v1.1zM35 28.2h1.3zM35.1 24.6v.8zM35.1 24.6h1.2zM36.4 28.2l.8-.7zM36.6 24.6l.6 2.9z"/>
<path d="M40.5 27.1v1.1zM40.5 28.2h1.3zM40.6 24.6v.8zM40.6 24.6h1.2zM42 28.2l.7-.7zM42.2 24.6l.5 2.9z"/>
</g>
<!-- layer: Text -->
<g fill="none" stroke="#000" stroke-width=".07">
<path d="M14.1 15.4v.3M14.1 15.5h.5M14.1 15.8h.5l-.5 .3h.5M14.1 14.7a.26 .26 0 0 1 .3-.1 .26 .26 0 0 1 .2 .2 .26 .26 0 0 1-.3 .1 .26 .26 0 0 1-.2-.2zM14.6 15v.3l-.3-.3a.13 .13 0 0 0-.2 .1 .13 .13 0 0 0 .1 .2M14.6 14.3h-.5l.1 .1M14.6 16.2l-.5 .1 .5 .2M16.1 15.5h.5M16.1 15.4v.3M16.1 15.8h.5l-.5 .3h.5M16.1 14.7a.26 .26 0 0 1 .3-.1 .26 .26 0 0 1 .2 .2 .26 .26 0 0 1-.3 .1 .26 .26 0 0 1-.2-.2zM16.6 14.2v.3l-.3-.3a.13 .13 0 0 0-.2 .1 .13 .13 0 0 0 .1 .2"/>
<path d="M16.6 15v.3l-.3-.3a.13 .13 0 0 0-.2 .1 .13 .13 0 0 0 .1 .2M16.6 16.2l-.5 .1 .5 .2M18.3 15.5h.5M18.3 15.4v.3M18.3 15.8h.5l-.5 .3h.5M18.3 14.7a.26 .26 0 0 1 .3-.1 .26 .26 0 0 1 .2 .2 .26 .26 0 0 1-.3 .1 .26 .26 0 0 1-.2-.2zM18.5 14.3a.12 .12 0 0 0-.2-.1 .12 .12 0 0 0 0 .2M18.8 15v.3l-.3-.3a.13 .13 0 0 0-.2 .1 .13 .13 0 0 0 .1 .2M18.8 16.2l-.5 .1 .5 .2M20.1 17.3a.26 .26 0 0 1 .2-.1 .26 .26 0 0 1 .2 .2 .26 .26 0 0 1-.2 .1 .26 .26 0 0 1-.2-.2zM20.1 18.1a.26 .26 0 0 1 .3-.1 .26 .26 0 0 1 .1 .3h-.5zM20.5 16.8v.3l-.3-.2a.13 .13 0 0 0-.2 0 .13 .13 0 0 0 .1 .2"/>
<path d="M20.5 17.6v.3l-.3-.2a.13 .13 0 0 0-.2 0 .13 .13 0 0 0 .1 .2M52.1 16.1h.1M52.3 15.8h-.2v.5M52.5 15.9l.1-.1v.5M52.5 16.3h.2M52.9 15.8a.24 .24 0 0 1 .2 .3 .24 .24 0 0 1-.2 .2 .34 .34 0 0 1 0-.5zM53.3 15.9a.13 .13 0 0 1 .1-.1 .13 .13 0 0 1 .1 .2l-.3 .3h.3M54.4 18.1a.26 .26 0 0 1 .3-.1 .26 .26 0 0 1 .2 .3 .26 .26 0 0 1-.3 .1 .26 .26 0 0 1-.2-.3zM54.5 17.7a.12 .12 0 0 0-.1 .2 .12 .12 0 0 0 .2 0 .12 .12 0 0 0 .1-.1 .14 .14 0 0 1 .2-.1 .14 .14 0 0 1 0 .2 .14 .14 0 0 1-.2-.1l-.1-.1zM54.7 18.9h-.2l-.1 .3h.5v-.3l-.1-.1-.1 .1v.3M54.9 18.5v.2l-.3-.2a.13 .13 0 0 0-.2 0 .13 .13 0 0 0 .1 .2M55.3 19.3a.26 .26 0 0 1 .3-.1 .26 .26 0 0 1 .2 .2 .26 .26 0 0 1-.3 .1 .26 .26 0 0 1-.2-.2z"/>
<path d="M55.4 18.8h-.1a.24 .24 0 0 0 .2 .2 .24 .24 0 0 0 .3-.1 .14 .14 0 0 0-.2-.1 .14 .14 0 0 0 0 .2M55.8 19.6v.2l-.3-.2a.13 .13 0 0 0-.2 0 .13 .13 0 0 0 .1 .2M56.2 19.3a.26 .26 0 0 1 .3-.1 .26 .26 0 0 1 .2 .2 .26 .26 0 0 1-.3 .1 .26 .26 0 0 1-.2-.2zM56.7 19.6v.2l-.3-.2a.13 .13 0 0 0-.2 .1 .13 .13 0 0 0 .1 .1M56.7 18.9l-.5-.1v.2M15.6 22.3h.4l.1 .2-.1 .1h-.4M15.6 21.6a.26 .26 0 0 1 .3-.1 .26 .26 0 0 1 .2 .2 .26 .26 0 0 1-.3 .1 .26 .26 0 0 1-.2-.2zM15.8 21.2a.12 .12 0 0 0-.2 0 .12 .12 0 0 0 0 .2M15.8 22a.12 .12 0 0 0-.2 0 .12 .12 0 0 0 0 .2M55.3 21.4a.25 .25 0 0 1 .3 .3 .25 .25 0 0 1-.3 .2zM55.3 20.8h.3v.1l-.1 .1h-.2v-.5h.2v.3M55.5 20.1l-.2-.1v.3h.5v-.3h-.1h-.1l-.1 .3"/>
<path d="M55.7 21.5a.13 .13 0 0 1 .2-.1 .13 .13 0 0 1 .1 .2l-.3 .3h.3M55.7 20.6a.13 .13 0 0 1 .2-.1 .13 .13 0 0 1 .1 .2l-.3 .3h.3M56.2 21.4a.24 .24 0 0 1 .2 .3 .24 .24 0 0 1-.2 .2 .34 .34 0 0 1 0-.5zM56.2 20.5a.24 .24 0 0 1 .2 .3 .24 .24 0 0 1-.2 .2 .34 .34 0 0 1 0-.5zM56.4 20.1l-.2-.1v.3h.5v-.3h-.2h-.1v.3M56.8 21.5l-.1-.1a.24 .24 0 0 0-.2 .3 .24 .24 0 0 0 .2 .2 .14 .14 0 0 0 .1-.2 .15 .15 0 0 0-.3 0M56.8 20.7v.1a.14 .14 0 0 1-.2 0 .14 .14 0 0 1 .1-.2 .14 .14 0 0 1 .1 .1l-.1 .3h-.1"/>
</g>
<g fill="none" stroke="#000" stroke-width=".12">
<path d="M13.6 25.8h.7l-.7 .4h.7M13.6 25.2v.4M13.6 25.4h.7M13.6 24.1a.39 .39 0 0 1 .4-.1 .39 .39 0 0 1 .3 .3 .39 .39 0 0 1-.4 .1 .39 .39 0 0 1-.3-.3zM13.9 24.7a.19 .19 0 0 0-.3-.1 .19 .19 0 0 0 0 .3M14.3 26.4l-.7 .2 .7 .3M14.3 23.4v.4a.63 .63 0 0 1-.5-.4l-.2 .1v.2l.1 .1M35.3 27h.7l-.7 .5h.7M35.3 26.4v.5M35.3 26.7h.7M35.3 25.4a.39 .39 0 0 1 .4-.2 .39 .39 0 0 1 .3 .3 .39 .39 0 0 1-.4 .2 .39 .39 0 0 1-.3-.3zM35.6 26a.19 .19 0 0 0-.3-.1 .19 .19 0 0 0 0 .3"/>
<path d="M36 24.9h-.7l.1 .1M36 27.6l-.7 .3 .7 .2M39.9 21.6l.6 .1 .1 .2-.1 .2M39.9 20.6a.39 .39 0 0 1 .4-.2 .39 .39 0 0 1 .3 .3 .39 .39 0 0 1-.4 .2 .39 .39 0 0 1-.3-.3zM40.2 21.2a.19 .19 0 0 0-.3-.1 .19 .19 0 0 0 0 .3M40.6 20.1h-.7l.1 .1M40.8 26.7h.8M40.8 26.4v.5M40.8 27h.8l-.8 .5h.8M40.9 25.4a.39 .39 0 0 1 .4-.2 .39 .39 0 0 1 .3 .3 .39 .39 0 0 1-.5 .2 .39 .39 0 0 1-.2-.3zM41.2 24.8a.19 .19 0 0 0-.3-.1 .19 .19 0 0 0 0 .3M41.2 26a.19 .19 0 0 0-.3-.1 .19 .19 0 0 0 0 .3"/>
<path d="M41.6 27.6l-.8 .3 .8 .2"/>
</g>
<g fill="none" stroke="#000" stroke-width=".05">
<path d="M19.3 19.6l.2-.1-.1-.1h-.1v.4M19.4 19.6l.1 .2M19.6 19.4a.1 .1 0 0 1 .2 0 .11 .11 0 0 1-.1 .2M19.7 19.6a.11 .11 0 0 1 .1 .1 .11 .11 0 0 1-.1 .1 .11 .11 0 0 1-.1-.1M19.9 19.4a.17 .17 0 0 1 .2 .2 .17 .17 0 0 1-.2 .1zM20.4 19.7h-.3l.2-.3v.4M23.7 19.9v.2h.4v-.2M23.7 19.4l.1-.1a.16 .16 0 0 1 .2 0 .16 .16 0 0 1 0 .2 .19 .19 0 0 1-.3-.1zM24.1 19.1h-.4l.1 .1M24.1 19.7h-.4l.1 .1M15 23v.4h.2M15.4 23.1a.1 .1 0 0 1 .1 0 .1 .1 0 0 1 0 .1"/>
<path d="M15.4 23.2a.11 .11 0 0 1 .1 .1 .11 .11 0 0 1-.1 .1 .11 .11 0 0 1-.1 0M15.7 23.1a.17 .17 0 0 1 .1 .1 .17 .17 0 0 1-.1 .2zM15.9 23h.2l-.1 .4M16.8 22.5v.4h.2M17.2 22.5a.1 .1 0 0 1 .1 0 .1 .1 0 0 1 0 .2M17.2 22.7a.11 .11 0 0 1 .1 .1 .11 .11 0 0 1 0 .1 .11 .11 0 0 1-.2-.1M17.5 22.5a.17 .17 0 0 1 .1 .2 .17 .17 0 0 1-.1 .1zM17.9 22.6v.1a.1 .1 0 0 1-.2 0 .11 .11 0 0 1 .1-.2 .1 .1 0 0 1 .1 .1v.3l-.2-.1M21.9 21a.1 .1 0 0 0-.1 0 .1 .1 0 0 0 0 .1M22 22l-.1-.1h-.1l-.1 .1h.4M22.1 21.3h-.4l.1 .1M22.1 21.6h-.4l.1 .1"/>
<path d="M22.6 21.6a.2 .2 0 0 1 .3 .2 .2 .2 0 0 1-.3 .2zM23 21.7l.1-.1v.4M23.3 21.6a.17 .17 0 0 1 .2 .2 .17 .17 0 0 1-.2 .2zM23.6 21.7l.1-.1v.4M24 21.6a.2 .2 0 0 1 .3 .2 .2 .2 0 0 1-.3 .2zM24.4 21.7l.1-.1v.4M24.7 21.6a.17 .17 0 0 1 .2 .2 .17 .17 0 0 1-.2 .2zM25 21.7a.1 .1 0 0 1 .1-.1 .1 .1 0 0 1 0 .2l-.2 .2h.3M25.5 20.6a.18 .18 0 0 0-.3 .2 .17 .17 0 0 0 .3 .1M25.6 21h.1M25.6 20.6v.4M25.9 20.6a.17 .17 0 0 1 .2 .2 .17 .17 0 0 1-.2 .1z"/>
<path d="M26.2 21h.1M26.2 20.6v.4M30.6 23.5h.2v-.2h-.2v.4M31 23.4v-.1v.4M31.3 23.4v-.1v.4M31.8 23.6h-.3l.2-.3v.4M54.5 21.4a.16 .16 0 0 1 .2 0 .16 .16 0 0 1 .1 .2 .19 .19 0 0 1-.3-.2zM54.7 22.5l-.1-.2h-.1v.2h.4M54.9 22.3l-.2 .1M54.9 21.8h-.4M54.9 21.7v.1M54.9 22v.2l-.3-.2a.1 .1 0 0 0-.1 0 .1 .1 0 0 0 0 .2"/>
</g>
<path d="M21 17.3h.3l.1 .2-.1 .1h-.3v-.6h.3v.3M21 16.1h.3l.1 .1-.1 .2h-.3v-.6h.3v.3M21.5 17.1a.17 .17 0 0 1 .3-.1 .17 .17 0 0 1 0 .3l-.2 .1-.1 .2h.4M21.5 15.9a.17 .17 0 0 1 .3-.1 .17 .17 0 0 1 0 .2l-.2 .2-.1 .2h.4M22.1 17.6h.2M22.1 17.1l.1-.1v.6M22.1 16.4h.2M22.1 15.9l.1-.1v.6M22.6 16.4h.2M22.6 15.9l.1-.1v.6M22.6 17a.31 .31 0 0 1 .3 .3 .31 .31 0 0 1-.3 .3 .45 .45 0 0 1 0-.6z" fill="none" stroke="#000" stroke-width=".09"/>
<path d="M25.8 16.5v.5M26.2 16.5v.5M26.7 16.5h-.3v.5M32.8 23.4l.2-.5 .2 .5M33.3 23v.1l.2 .1a.17 .17 0 0 1 .1 .2 .17 .17 0 0 1-.2 .1 .17 .17 0 0 1-.1-.2l.3-.3-.1-.1zM34 22.9v.5M34.3 22.9v.5" fill="none" stroke="#838383" stroke-width=".15"/>
<path d="M45.4 14.3v1a.41 .41 0 0 1-.4 .5 .41 .41 0 0 1-.5-.2M45.9 14.6l.2-.2v1.5M47.2 14.4a.54 .54 0 0 1 .6 .7v.2a.43 .43 0 0 1-.5 .6 .43 .43 0 0 1-.4-.6v-.4zM48.2 14.6a.4 .4 0 0 1 .5-.2 .4 .4 0 0 1 .2 .5 1.01 1.01 0 0 0-.8 .9h.9M23 26.3v1a.41 .41 0 0 1-.4 .5 .41 .41 0 0 1-.5-.3M23.5 26.6l.2-.3v1.5M24.8 26.4a.54 .54 0 0 1 .6 .7v.2a.43 .43 0 0 1-.5 .5 .43 .43 0 0 1-.4-.5v-.5zM25.9 26.6l.2-.3v1.5M47.6 27.5h1a.41 .41 0 0 1 .5 .3 .41 .41 0 0 1-.3 .5M47.7 25.3a.92 .92 0 0 1 1.4 .2 .86 .86 0 0 1-1.5 0zM49.1 26.3v.8a1.01 1.01 0 0 1-.9-.7 .35 .35 0 0 0-.4-.1 .35 .35 0 0 0-.2 .3l.1 .3 .1 .2M49.1 24.3h-1.5l.3 .2" fill="none" stroke="#000" stroke-width=".2"/>
<path d="M39.7 20.9v.1M39.7 20.9h.2M39.8 20.7v.1l.1-.1v.1M39.8 21.2a.09 .09 0 0 1 0-.1 .09 .09 0 0 1 .1 0 .09 .09 0 0 1 0 .1" fill="none" stroke="#838383" stroke-width=".04"/>
<!-- layer: Drawing Origin -->
<path d="M63.7 31.6h1.3M64.1 31.3l.2-.1 .3 .1 .1 .3-.1 .2-.3 .1-.2-.1-.1-.2zM64.3 30.9v1.3" fill="none" stroke="#d80515" stroke-width=".04"/>
<g font-size="2.1">
<text x="19.6" y="1.2">ART FILM - Assembly_Bottom</text>
<text x="19.6" y="47.6">ART FILM - Assembly_Bottom</text>
</g>
<g font-size="1.5">
<text x="44.3" y="15.9">J102</text>
<text x="22" y="27.8">J101</text>
<text x="49.1" y="28.5" transform="rotate(-90 49.1 28.5)">J201</text>
</g>
<g font-size=".8">
<text x="40.6" y="22.2" transform="rotate(-90 40.6 22.2)">J301</text>
<text x="14.3" y="26.9" transform="rotate(-90 14.3 26.9)">ANT302</text>
<text x="36" y="28.2" transform="rotate(-90 36 28.2)">ANT301</text>
<text x="41.6" y="28.2" transform="rotate(-90 41.6 28.2)">ANT303</text>
</g>
<g font-size=".5" fill="#838383">
<text x="14.1" y="13.5">+</text>
<text x="16" y="13.6">-</text>
<text x="25.8" y="17">HF</text>
<text x="32.7" y="23.4">A8tka</text>
</g>
<g font-size=".5">
<text x="14.6" y="16.5" transform="rotate(-90 14.6 16.5)">ANT201</text>
<text x="16.6" y="16.5" transform="rotate(-90 16.6 16.5)">ANT202</text>
<text x="18.8" y="16.5" transform="rotate(-90 18.8 16.5)">ANT203</text>
<text x="16.1" y="22.7" transform="rotate(-90 16.1 22.7)">U303</text>
<text x="20.5" y="18.4" transform="rotate(-90 20.5 18.4)">D202D203</text>
</g>
<g font-size=".4">
<text x="23.6" y="17.3" transform="rotate(-90 23.6 17.3)">C203</text>
<text x="23.7" y="16.6">C207</text>
<text x="23.7" y="17.2">C206</text>
<text x="55.7" y="17.4">C319</text>
<text x="14" y="22.2">L305</text>
<text x="14" y="22.7">L304</text>
<text x="14" y="21.4">C310</text>
<text x="16" y="20.9" transform="rotate(-90 16 20.9)">C311</text>
<text x="16.5" y="20.9" transform="rotate(-90 16.5 20.9)">C312</text>
<text x="16.7" y="22.2">L310</text>
<text x="17.1" y="20.7" transform="rotate(-90 17.1 20.7)">R307</text>
<text x="17.4" y="23.6">L308</text>
<text x="18.3" y="22.2" transform="rotate(-90 18.3 22.2)">R305C309</text>
<text x="18.5" y="21.1">SAR301R306</text>
<text x="18.6" y="22.6">R309</text>
<text x="18.8" y="19.9" transform="rotate(-90 18.8 19.9)">C308</text>
<text x="19.9" y="22.2">R310</text>
<text x="20.2" y="21.6">R308</text>
<text x="21.1" y="20.6" transform="rotate(-90 21.1 20.6)">C313</text>
<text x="22.1" y="22.1" transform="rotate(-90 22.1 22.1)">R113</text>
<text x="22.6" y="22">D101 D102</text>
<text x="23.8" y="21.2" transform="rotate(-90 23.8 21.2)">R103</text>
<text x="24.1" y="20.2" transform="rotate(-90 24.1 20.2)">E101</text>
<text x="24.4" y="21.2" transform="rotate(-90 24.4 21.2)">R101</text>
<text x="25.3" y="21.6">C103</text>
<text x="25.3" y="22.2">C102</text>
<text x="30.6" y="23.7">R114</text>
<text x="36.3" y="22.9" transform="rotate(45 36.3 22.9)">L302</text>
<text x="37.4" y="23.3" transform="rotate(-45 37.4 23.3)">R301</text>
<text x="37.9" y="22.1" transform="rotate(45 37.9 22.1)">C306</text>
<text x="42.4" y="23.8" transform="rotate(-90 42.4 23.8)">R314</text>
<text x="54.1" y="20.8">C218</text>
<text x="55" y="20.3" transform="rotate(-90 55 20.3)">C217</text>
<text x="55.6" y="18.7" transform="rotate(-90 55.6 18.7)">C216</text>
<text x="55.7" y="18.6">C219</text>
<text x="55.7" y="18">R207</text>
<text x="16.2" y="24.7" transform="rotate(-90 16.2 24.7)">C307</text>
<text x="16.3" y="24.6">L306</text>
<text x="36" y="24.3" transform="rotate(-45 36 24.3)">C303</text>
</g>
</svg>
